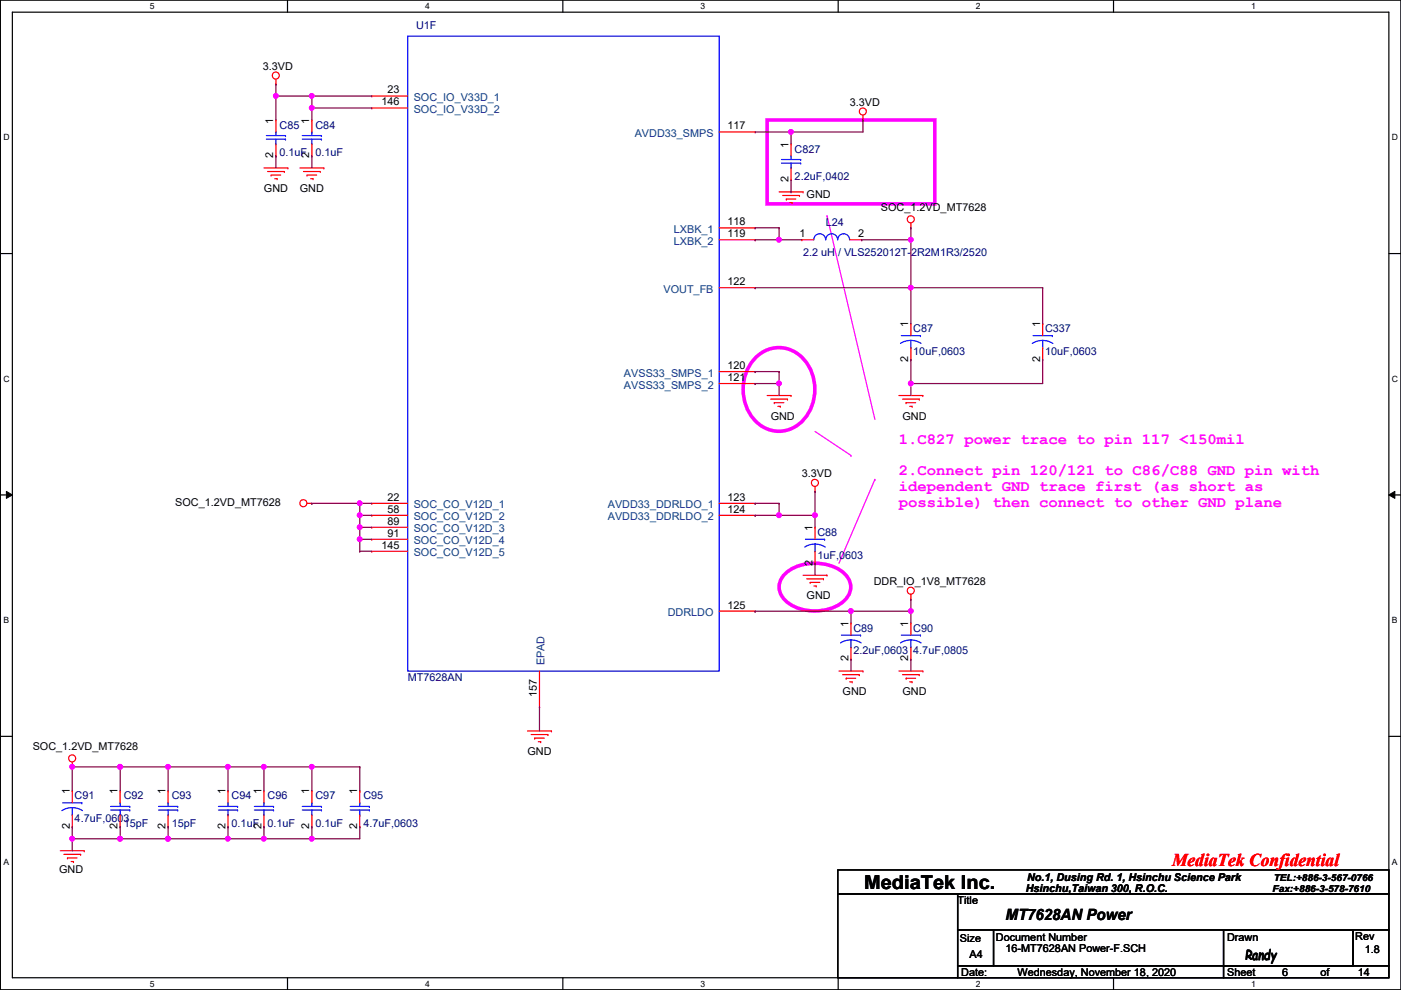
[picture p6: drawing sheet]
<svg xmlns="http://www.w3.org/2000/svg" width="297mm" height="210mm" viewBox="0 0 297 210" stroke-linecap="round" stroke-linejoin="round" font-family="sans-serif">
<path d="M.1 0h296.9v209.8h-296.9zM2.6 2.6h291.9v204.7h-291.9z" fill="none" stroke="#000" stroke-width=".25"/>
<g fill="#fff">
<path d="M31.8 .3h1v2h-1z"/>
<path d="M31.8 207.6h1v1.9h-1z"/>
</g>
<path d="M61 0v2.6M61 207.3v2.5" fill="none" stroke="#000" stroke-width=".25"/>
<g fill="#fff">
<path d="M90.1 .3h1v2h-1z"/>
<path d="M90.1 207.6h1v1.9h-1z"/>
</g>
<path d="M119.3 0v2.6M119.3 207.3v2.5" fill="none" stroke="#000" stroke-width=".25"/>
<g fill="#fff">
<path d="M148.5 .3h1v2h-1z"/>
<path d="M148.5 207.6h1v1.9h-1z"/>
</g>
<path d="M177.7 0v2.6M177.7 207.3v2.5" fill="none" stroke="#000" stroke-width=".25"/>
<g fill="#fff">
<path d="M206.9 .3h1v2h-1z"/>
<path d="M206.9 207.6h1v1.9h-1z"/>
</g>
<path d="M236.1 0v2.6M236.1 207.3v2.5" fill="none" stroke="#000" stroke-width=".25"/>
<g fill="#fff">
<path d="M265.3 .3h.9v2h-.9z"/>
<path d="M265.3 207.6h.9v1.9h-.9z"/>
<path d="M.7 28.2h1.3v1.9h-1.3z"/>
<path d="M295.1 28.2h1.3v1.9h-1.3z"/>
<path d="M.7 79.3h1.3v2h-1.3z"/>
<path d="M295.1 79.3h1.3v2h-1.3z"/>
</g>
<path d="M.1 53.8h2.5M294.5 53.8h2.5" fill="none" stroke="#000" stroke-width=".25"/>
<g fill="#fff">
<path d="M.7 130.5h1.2v2h-1.2z"/>
<path d="M295.1 130.5h1.2v2h-1.2z"/>
</g>
<path d="M.1 104.9h2.5M294.5 104.9h2.5" fill="none" stroke="#000" stroke-width=".25"/>
<path d="M1.4 104.2l1.2 .7-1.2 .8zM294.5 104.9l1.2-.7v1.5z" fill="#000"/>
<path d="M1.4 104.2l1.2 .7-1.2 .8zM294.5 104.9l1.2-.7v1.5z" fill="none" stroke="#000" stroke-width=".21"/>
<g fill="#fff">
<path d="M.7 181.7h1.2v2h-1.2z"/>
<path d="M295.1 181.7h1.2v2h-1.2z"/>
</g>
<g fill="none" stroke="#000" stroke-width=".25">
<path d="M.1 156.1h2.5M294.5 156.1h2.5M177.6 184.4h116.9v5.1h-116.9zM177.6 189.5h25.4v17.8h-25.4zM203 189.5h91.5v7.6h-91.5zM203 197.1h7.6v7.7h-7.6zM210.6 197.1h76.2v7.7h-76.2zM259.4 197.1h27.4v7.7h-27.4zM259.4 197.1h.1M259.4 197.1v7.7M286.8 197.1h7.7v7.7h-7.7zM203 204.8h56.4v2.5h-56.4z"/>
<path d="M259.4 204.8h35.1v2.5h-35.1z"/>
</g>
<path d="M162.6 25.4h35.6v17.8h-35.6zM160.5 75.5a7 7 0 0 1 11.2 2.6 9.6 9.6 0 0 1-3.6 12.6 7.2 7.2 0 0 1-9.9-4.7 9.8 9.8 0 0 1 2.3-10.5zM166.6 121.5a10.2 10.2 0 0 1 12.3 0 3.9 3.9 0 0 1-.8 6.5 10.2 10.2 0 0 1-11.5-.5 3.8 3.8 0 0 1 0-6z" fill="none" stroke="#f0f" stroke-width=".76"/>
<path d="M175.3 45.8h.1M175.3 45.8l10.2 43.1M172.8 91.5l7.6 5.1M180.4 96.6h.1M185.5 101.6h.1M185.5 101.6l-7.6 17.8" fill="none" stroke="#f0f" stroke-width=".25"/>
<g fill="none" stroke="#f00" stroke-width=".25">
<path d="M58.5 17.8h.1M58.5 16.8v1M56 35.6h5M56.7 36.4h3.6M57.5 37.1h.1M57.5 37.1h2M58.2 37.9h.6M58.5 25.4h.1M58.5 33.1h.1M58.5 25.4v2.6M58.5 30.5v2.6M58.8 37.9h.1"/>
<path d="M60.3 36.4h.1M61 35.6h.1M63.6 35.6h5.1M64.3 36.4h3.6M65.1 37.1h.1M65.1 37.1h2M65.9 37.9h.5M66.1 25.4h.1M66.1 33.1h.1M66.1 25.4v2.6M66.1 30.5v2.6M66.4 37.9h.1"/>
<path d="M67.9 36.4h.1M68.7 35.6h.1M78.8 20.4h.1M78.8 22.9h.1M78.8 20.4h7.6M78.8 22.9h7.6M152.5 28h7.6M160.1 28h.1M167.7 30.5h.1M167.7 38.1h.1M167.7 30.5v2.6M167.7 35.6v2.5"/>
<path d="M183 25.4h.1M183 24.4v1M152.5 50.8h7.6M152.5 48.3h7.6M160.1 50.8h.1M160.1 48.3h.1M165.2 40.7h5.1M165.9 41.4h3.6M166.7 42.2h.1M166.7 42.2h2M167.5 43h.5M168 43h.1"/>
<path d="M169.5 41.4h.1M170 50.8h.1M170 50.8h2.5M170.3 40.7h.1M180.2 50.8h2.5M182.7 50.8h.1M193.1 48.3h.1M193.1 47.3v1M152.5 78.8h7.6M152.5 61h7.6M160.1 78.8h.1M160.1 61h.1"/>
<path d="M193.1 68.6h.1M193.1 76.2h.1M193.1 68.6v2.6M193.1 73.7v2.5M221.1 68.6h.1M221.1 76.2h.1M221.1 68.6v2.6M221.1 73.7v2.5M152.5 81.3h7.6M160.1 81.3h.1M162.6 83.9h5.1M163.4 84.6h3.6"/>
<path d="M164.2 85.4h.1M164.2 85.4h2M164.9 86.1h.5M165.4 86.1h.1M167 84.6h.1M167.7 83.9h.1M190.6 83.9h5.1M191.3 84.6h3.6M192.1 85.4h.1M192.1 85.4h2M192.9 86.1h.5M193.4 86.1h.1"/>
<path d="M194.9 84.6h.1M195.7 83.9h.1M65.1 106.7h1M66.1 106.7h.1M78.8 106.7h.1M78.8 109.3h.1M78.8 111.8h.1M78.8 114.3h.1M78.8 116.9h.1M78.8 106.7h7.6M78.8 109.3h7.6M78.8 111.8h7.6"/>
<path d="M78.8 114.3h7.6M78.8 116.9h7.6M152.5 106.7h7.6M152.5 109.3h7.6M160.1 109.3h.1M160.1 106.7h.1M172.8 104.2h.1M172.8 111.8h.1M172.8 119.4h.1M172.8 103.2v1M172.8 111.8v2.5M172.8 116.9v2.5"/>
<path d="M152.5 129.6h7.6M160.1 129.6h.1M170.3 122h5M171 122.7h3.6M171.8 123.5h.1M171.8 123.5h2M172.5 124.2h.6M173.1 124.2h.1M174.6 122.7h.1M175.3 122h.1M180.4 132.1h.1M180.4 139.7h.1"/>
<path d="M180.4 132.1v2.6M180.4 137.2v2.5M193.1 127h.1M193.1 132.1h.1M193.1 139.7h.1M193.1 126v1M193.1 132.1v2.6M193.1 137.2v2.5M111.8 155h5.1M112.6 155.7h3.6M113.4 156.5h.1M113.4 156.5h2"/>
<path d="M114.1 157.3h.5M114.4 149.9h.1M114.4 142.3v7.6M114.6 157.3h.1M116.2 155.7h.1M116.9 155h.1M177.9 142.3h5.1M178.6 143h3.6M179.4 143.8h.1M179.4 143.8h2M180.2 144.6h.5M180.7 144.6h.1"/>
<path d="M182.2 143h.1M183 142.3h.1M190.6 142.3h5.1M191.3 143h3.6M192.1 143.8h.1M192.1 143.8h2M192.9 144.6h.5M193.4 144.6h.1M194.9 143h.1M195.7 142.3h.1M15.3 162.6h.1M15.3 167.7h.1"/>
<path d="M15.3 175.3h.1M15.3 161.6v1M15.3 167.7v2.5M15.3 172.8v2.5M25.5 167.7h.1M25.5 175.3h.1M25.5 167.7v2.5M25.5 172.8v2.5M35.6 167.7h.1M35.6 175.3h.1M35.6 167.7v2.5M35.6 172.8v2.5"/>
<path d="M48.3 167.7h.1M48.3 175.3h.1M48.3 167.7v2.5M48.3 172.8v2.5M56 167.7h.1M56 175.3h.1M56 167.7v2.5M56 172.8v2.5M66.1 167.7h.1M66.1 175.3h.1M66.1 167.7v2.5M66.1 172.8v2.5"/>
<path d="M76.3 167.7h.1M76.3 175.3h.1M76.3 167.7v2.5M76.3 172.8v2.5M12.8 180.4h5.1M13.5 181.1h3.6M14.3 181.9h.1M14.3 181.9h2M15.1 182.7h.5M15.6 182.7h.1M17.1 181.1h.1M17.9 180.4h.1"/>
<circle cx="58.5" cy="16" r=".75"/>
<circle cx="182.9" cy="23.6" r=".75"/>
<circle cx="193.1" cy="46.5" r=".75"/>
<circle cx="64.3" cy="106.7" r=".75"/>
<circle cx="172.8" cy="102.4" r=".75"/>
<circle cx="193.1" cy="125.2" r=".75"/>
<circle cx="15.3" cy="160.8" r=".75"/>
</g>
<g fill="none" stroke="#00f" stroke-width=".25">
<path d="M86.4 7.7h66.1v134.6h-66.1zM56.5 28.7h4M56.5 29.5h4M58.5 30.5h.1M58.5 28h.1M58.5 28v.7M58.5 29.5v1M60.5 28.7h.1M60.5 29.5h.1M64.1 28.7h4.1M64.1 29.5h4.1M66.1 30.5h.1"/>
<path d="M66.1 28h.1M66.1 28v.7M66.1 29.5v1M68.2 28.7h.1M68.2 29.5h.1M165.7 33.8h4.1M165.7 34.6h4.1M167.7 35.6h.1M167.7 33.1h.1M167.7 33.1v.7M167.7 34.6v1M169.8 33.8h.1"/>
<path d="M169.8 34.6h.1M172.5 50.8a1.25 1.25 0 0 1 1.3-1.2 1.25 1.25 0 0 1 1.2 1.2M175.1 50.8a1.25 1.25 0 0 1 1.2-1.2 1.25 1.25 0 0 1 1.3 1.2M177.6 50.8a1.25 1.25 0 0 1 1.3-1.2 1.25 1.25 0 0 1 1.2 1.2M191.1 71.2h4.1M193.1 73.7h.1M193.1 72.2l1.4 .2 .8 .4M193.1 72.2l-.9 .1-1.3 .5M193.1 72.2v1.5M195.2 71.2h.1M219 71.2h4.1M221.1 73.7h.1"/>
<path d="M221.1 72.2l1.3 .2 .8 .4M221.1 72.2l-1 .1-1.2 .5M221.1 72.2v1.5M223.1 71.2h.1M170.8 114.3h4M172.8 116.9h.1M172.8 115.4l1.3 .2 .9 .4M172.8 115.4l-.9 .1-1.3 .5M172.8 115.4v1.5M174.8 114.3h.1M178.4 134.7h4.1M180.4 137.2h.1"/>
<path d="M180.4 135.7l1.4 .2 .8 .4M180.4 135.7l-.9 .1-1.3 .5M180.4 135.7v1.5M182.5 134.7h.1M191.1 134.7h4.1M193.1 137.2h.1M193.1 135.7l1.4 .2 .8 .4M193.1 135.7l-.9 .1-1.3 .5M193.1 135.7v1.5M195.2 134.7h.1M13.3 170.2h4.1M15.3 172.8h.1"/>
<path d="M15.3 171.2l1.4 .3 .8 .4M15.3 171.2l-.9 .1-1.3 .6M15.3 171.2v1.6M17.4 170.2h.1M23.4 171h4.1M23.4 171.7h4.1M25.5 172.8h.1M25.5 170.2h.1M25.5 170.2v.8M25.5 171.7v1.1M27.5 171h.1M27.5 171.7h.1"/>
<path d="M33.6 171h4.1M33.6 171.7h4.1M35.6 172.8h.1M35.6 170.2h.1M35.6 170.2v.8M35.6 171.7v1.1M37.7 171h.1M37.7 171.7h.1M46.3 171h4.1M46.3 171.7h4.1M48.3 172.8h.1M48.3 170.2h.1"/>
<path d="M48.3 170.2v.8M48.3 171.7v1.1M50.4 171h.1M50.4 171.7h.1M53.9 171h4.1M53.9 171.7h4.1M56 172.8h.1M56 170.2h.1M56 170.2v.8M56 171.7v1.1M58 171h.1M58 171.7h.1"/>
<path d="M64.1 171h4.1M64.1 171.7h4.1M66.1 172.8h.1M66.1 170.2h.1M66.1 170.2v.8M66.1 171.7v1.1M68.2 171h.1M68.2 171.7h.1M74.2 171h4.1M74.2 171.7h4.1M76.3 172.8h.1M76.3 170.2h.1"/>
<path d="M76.3 170.2v.8M76.3 171.7v1.1M78.3 171h.1M78.3 171.7h.1"/>
</g>
<path d="M58.5 20.4h.1M58.5 33.1h.1M58.5 20.4v5M58.5 33.1v2.5M66.1 33.1h.1M66.1 22.9h.1M66.1 33.1v2.5M66.1 22.9h12.7" fill="none" stroke="#800040" stroke-width=".25"/>
<circle cx="66.1" cy="22.9" r=".49" fill="#f0f"/>
<circle cx="66.1" cy="22.9" r=".49" fill="none" stroke="#f0f" stroke-width=".25"/>
<path d="M66.1 22.9h.1M66.1 20.4h.1M66.1 22.9v2.5M66.1 20.4h12.7" fill="none" stroke="#800040" stroke-width=".25"/>
<circle cx="66.1" cy="20.3" r=".49" fill="#f0f"/>
<circle cx="66.1" cy="20.3" r=".49" fill="none" stroke="#f0f" stroke-width=".25"/>
<path d="M58.5 17.8h.1M58.5 17.8v2.6M76.3 109.3h.1M76.3 109.3h2.5M76.3 109.3v2.5" fill="none" stroke="#800040" stroke-width=".25"/>
<circle cx="76.3" cy="111.8" r=".49" fill="#f0f"/>
<circle cx="76.3" cy="111.8" r=".49" fill="none" stroke="#f0f" stroke-width=".25"/>
<circle cx="76.3" cy="109.2" r=".49" fill="#f0f"/>
<circle cx="76.3" cy="109.2" r=".49" fill="none" stroke="#f0f" stroke-width=".25"/>
<path d="M76.3 111.8h.1M76.3 111.8h2.5M76.3 111.8v2.5" fill="none" stroke="#800040" stroke-width=".25"/>
<circle cx="76.3" cy="114.3" r=".49" fill="#f0f"/>
<circle cx="76.3" cy="114.3" r=".49" fill="none" stroke="#f0f" stroke-width=".25"/>
<path d="M58.5 20.4h.1M58.5 20.4h7.6M66.1 20.4h.1M66.1 20.4v2.5M76.3 114.3h.1M76.3 116.9h.1M76.3 106.7h.1M76.3 114.3h2.5M76.3 114.3v2.6M76.3 116.9h2.5M76.3 106.7h2.5" fill="none" stroke="#800040" stroke-width=".25"/>
<circle cx="58.5" cy="20.3" r=".49" fill="#f0f"/>
<circle cx="58.5" cy="20.3" r=".49" fill="none" stroke="#f0f" stroke-width=".25"/>
<path d="M165.2 50.8h.1M165.2 50.8h4.8M193.1 81.3h.1M193.1 81.3v2.6M114.4 149.9h.1M114.4 149.9v5.1" fill="none" stroke="#800040" stroke-width=".25"/>
<circle cx="165.2" cy="50.8" r=".49" fill="#f0f"/>
<circle cx="165.2" cy="50.8" r=".49" fill="none" stroke="#f0f" stroke-width=".25"/>
<path d="M193.1 48.3h.1M193.1 48.3v2.5M15.3 177.8h.1M15.3 162.6h.1M15.3 177.8v2.6M15.3 162.6h10.2" fill="none" stroke="#800040" stroke-width=".25"/>
<circle cx="25.5" cy="162.6" r=".49" fill="#f0f"/>
<circle cx="25.5" cy="162.6" r=".49" fill="none" stroke="#f0f" stroke-width=".25"/>
<circle cx="15.3" cy="162.6" r=".49" fill="#f0f"/>
<circle cx="15.3" cy="162.6" r=".49" fill="none" stroke="#f0f" stroke-width=".25"/>
<path d="M15.3 162.6h.1M15.3 177.8h.1M15.3 162.6v5.1M15.3 177.8h10.2" fill="none" stroke="#800040" stroke-width=".25"/>
<circle cx="25.5" cy="177.8" r=".49" fill="#f0f"/>
<circle cx="25.5" cy="177.8" r=".49" fill="none" stroke="#f0f" stroke-width=".25"/>
<circle cx="15.3" cy="177.8" r=".49" fill="#f0f"/>
<circle cx="15.3" cy="177.8" r=".49" fill="none" stroke="#f0f" stroke-width=".25"/>
<path d="M35.6 177.8h.1M35.6 177.8h12.7" fill="none" stroke="#800040" stroke-width=".25"/>
<circle cx="35.6" cy="177.8" r=".49" fill="#f0f"/>
<circle cx="35.6" cy="177.8" r=".49" fill="none" stroke="#f0f" stroke-width=".25"/>
<path d="M25.5 162.6h.1M25.5 162.6h22.8M35.6 162.6h.1" fill="none" stroke="#800040" stroke-width=".25"/>
<circle cx="25.5" cy="162.6" r=".49" fill="#f0f"/>
<circle cx="25.5" cy="162.6" r=".49" fill="none" stroke="#f0f" stroke-width=".25"/>
<path d="M48.3 175.3h.1M48.3 162.6h.1M48.3 162.6v5.1M48.3 175.3v2.5M76.3 175.3h.1M76.3 162.6h.1M76.3 162.6v5.1M76.3 175.3v2.5" fill="none" stroke="#800040" stroke-width=".25"/>
<circle cx="48.3" cy="162.6" r=".49" fill="#f0f"/>
<circle cx="48.3" cy="162.6" r=".49" fill="none" stroke="#f0f" stroke-width=".25"/>
<path d="M35.6 162.6h.1M35.6 162.6v5.1" fill="none" stroke="#800040" stroke-width=".25"/>
<circle cx="35.6" cy="162.6" r=".49" fill="#f0f"/>
<circle cx="35.6" cy="162.6" r=".49" fill="none" stroke="#f0f" stroke-width=".25"/>
<path d="M15.3 175.3h.1M15.3 175.3v2.5M25.5 162.6h.1M25.5 175.3h.1M25.5 177.8h.1M25.5 162.6v5.1M25.5 175.3v2.5M35.6 175.3h.1M35.6 175.3v2.5h-10.1" fill="none" stroke="#800040" stroke-width=".25"/>
<circle cx="35.6" cy="177.8" r=".49" fill="#f0f"/>
<circle cx="35.6" cy="177.8" r=".49" fill="none" stroke="#f0f" stroke-width=".25"/>
<circle cx="25.5" cy="177.8" r=".49" fill="#f0f"/>
<circle cx="25.5" cy="177.8" r=".49" fill="none" stroke="#f0f" stroke-width=".25"/>
<path d="M56 175.3h.1M56 175.3v2.5M66.1 175.3h.1M66.1 177.8h.1M66.1 175.3v2.5M66.1 177.8h10.2" fill="none" stroke="#800040" stroke-width=".25"/>
<circle cx="66.1" cy="177.8" r=".49" fill="#f0f"/>
<circle cx="66.1" cy="177.8" r=".49" fill="none" stroke="#f0f" stroke-width=".25"/>
<path d="M56 162.6h.1M56 162.6v5.1" fill="none" stroke="#800040" stroke-width=".25"/>
<circle cx="55.9" cy="162.6" r=".49" fill="#f0f"/>
<circle cx="55.9" cy="162.6" r=".49" fill="none" stroke="#f0f" stroke-width=".25"/>
<path d="M193.1 139.7h.1M193.1 129.6h.1M193.1 129.6v2.5M193.1 139.7v2.6M66.1 162.6h.1M66.1 162.6v5.1" fill="none" stroke="#800040" stroke-width=".25"/>
<circle cx="193.1" cy="129.6" r=".49" fill="#f0f"/>
<circle cx="193.1" cy="129.6" r=".49" fill="none" stroke="#f0f" stroke-width=".25"/>
<path d="M180.4 129.6h.1M180.4 129.6h12.7" fill="none" stroke="#800040" stroke-width=".25"/>
<circle cx="180.4" cy="129.6" r=".49" fill="#f0f"/>
<circle cx="180.4" cy="129.6" r=".49" fill="none" stroke="#f0f" stroke-width=".25"/>
<path d="M193.1 61h.1M193.1 61h28M160.1 109.3h.1M160.1 109.3h5.1M172.8 109.3h.1M172.8 109.3v2.5M193.1 127h.1M193.1 127v2.6" fill="none" stroke="#800040" stroke-width=".25"/>
<circle cx="193.1" cy="61" r=".49" fill="#f0f"/>
<circle cx="193.1" cy="61" r=".49" fill="none" stroke="#f0f" stroke-width=".25"/>
<g fill="none" stroke="#800040" stroke-width=".25">
<path d="M160.1 48.3h.1M160.1 48.3h5.1M165.2 48.3h.1M165.2 48.3v2.5M160.1 78.8h.1M160.1 78.8h5.1M165.2 78.8h.1M165.2 78.8v2.5h-5.1M193.1 61h.1M193.1 61v7.6M160.1 81.3h.1M172.8 119.4h.1"/>
<path d="M172.8 119.4v2.6"/>
</g>
<circle cx="165.2" cy="81.3" r=".49" fill="#f0f"/>
<circle cx="165.2" cy="81.3" r=".49" fill="none" stroke="#f0f" stroke-width=".25"/>
<path d="M193.1 81.3h.1M193.1 81.3h28" fill="none" stroke="#800040" stroke-width=".25"/>
<circle cx="193.1" cy="81.3" r=".49" fill="#f0f"/>
<circle cx="193.1" cy="81.3" r=".49" fill="none" stroke="#f0f" stroke-width=".25"/>
<path d="M160.1 106.7h.1M160.1 106.7h5.1M165.2 106.7h.1M165.2 109.3h.1M165.2 106.7v2.6M165.2 109.3h7.6" fill="none" stroke="#800040" stroke-width=".25"/>
<circle cx="172.8" cy="109.2" r=".49" fill="#f0f"/>
<circle cx="172.8" cy="109.2" r=".49" fill="none" stroke="#f0f" stroke-width=".25"/>
<circle cx="165.2" cy="109.2" r=".49" fill="#f0f"/>
<circle cx="165.2" cy="109.2" r=".49" fill="none" stroke="#f0f" stroke-width=".25"/>
<g fill="none" stroke="#800040" stroke-width=".25">
<path d="M182.7 50.8h.1M182.7 50.8h10.4M221.1 61h.1M221.1 76.2h.1M221.1 61v7.6M221.1 76.2v5.1M160.1 129.6h.1M160.1 129.6h20.3M180.4 139.7h.1M180.4 129.6h.1M180.4 129.6v2.5M180.4 139.7v2.6"/>
<path d="M66.1 162.6h.1M66.1 162.6h10.2"/>
</g>
<circle cx="66.1" cy="162.6" r=".49" fill="#f0f"/>
<circle cx="66.1" cy="162.6" r=".49" fill="none" stroke="#f0f" stroke-width=".25"/>
<path d="M56 177.8h.1M56 177.8h10.1" fill="none" stroke="#800040" stroke-width=".25"/>
<circle cx="55.9" cy="177.8" r=".49" fill="#f0f"/>
<circle cx="55.9" cy="177.8" r=".49" fill="none" stroke="#f0f" stroke-width=".25"/>
<path d="M48.3 177.8h.1M48.3 177.8h7.7" fill="none" stroke="#800040" stroke-width=".25"/>
<circle cx="48.3" cy="177.8" r=".49" fill="#f0f"/>
<circle cx="48.3" cy="177.8" r=".49" fill="none" stroke="#f0f" stroke-width=".25"/>
<path d="M193.1 50.8h.1M193.1 50.8v10.2h-33M160.1 61h.1M48.3 162.6h.1M48.3 162.6h17.8M56 162.6h.1" fill="none" stroke="#800040" stroke-width=".25"/>
<circle cx="193.1" cy="50.8" r=".49" fill="#f0f"/>
<circle cx="193.1" cy="50.8" r=".49" fill="none" stroke="#f0f" stroke-width=".25"/>
<path d="M193.1 76.2h.1M193.1 76.2v5.1M76.3 106.7h.1M76.3 106.7v2.6" fill="none" stroke="#800040" stroke-width=".25"/>
<circle cx="76.3" cy="106.7" r=".49" fill="#f0f"/>
<circle cx="76.3" cy="106.7" r=".49" fill="none" stroke="#f0f" stroke-width=".25"/>
<path d="M167.7 28h.1M167.7 28v2.5M160.1 50.8h.1M160.1 50.8h5.1M165.2 81.3h.1M165.2 81.3v2.6M66.1 106.7h.1M66.1 106.7h10.2M172.8 104.2h.1M172.8 104.2v5.1" fill="none" stroke="#800040" stroke-width=".25"/>
<circle cx="167.7" cy="28" r=".49" fill="#f0f"/>
<circle cx="167.7" cy="28" r=".49" fill="none" stroke="#f0f" stroke-width=".25"/>
<path d="M167.7 28h.1M167.7 38.1v2.6M183 25.4h.1M183 25.4v2.6h-22.9M167.7 40.7h.1" fill="none" stroke="#800040" stroke-width=".25"/>
<circle cx="66.1" cy="22.9" r=".49" fill="#f0f"/>
<circle cx="66.1" cy="22.9" r=".49" fill="none" stroke="#f0f" stroke-width=".25"/>
<circle cx="66.1" cy="20.3" r=".49" fill="#f0f"/>
<circle cx="66.1" cy="20.3" r=".49" fill="none" stroke="#f0f" stroke-width=".25"/>
<circle cx="76.3" cy="111.8" r=".49" fill="#f0f"/>
<circle cx="76.3" cy="111.8" r=".49" fill="none" stroke="#f0f" stroke-width=".25"/>
<circle cx="76.3" cy="109.2" r=".49" fill="#f0f"/>
<circle cx="76.3" cy="109.2" r=".49" fill="none" stroke="#f0f" stroke-width=".25"/>
<circle cx="76.3" cy="114.3" r=".49" fill="#f0f"/>
<circle cx="76.3" cy="114.3" r=".49" fill="none" stroke="#f0f" stroke-width=".25"/>
<circle cx="58.5" cy="20.3" r=".49" fill="#f0f"/>
<circle cx="58.5" cy="20.3" r=".49" fill="none" stroke="#f0f" stroke-width=".25"/>
<circle cx="165.2" cy="50.8" r=".49" fill="#f0f"/>
<circle cx="165.2" cy="50.8" r=".49" fill="none" stroke="#f0f" stroke-width=".25"/>
<circle cx="25.5" cy="162.6" r=".49" fill="#f0f"/>
<circle cx="25.5" cy="162.6" r=".49" fill="none" stroke="#f0f" stroke-width=".25"/>
<circle cx="15.3" cy="162.6" r=".49" fill="#f0f"/>
<circle cx="15.3" cy="162.6" r=".49" fill="none" stroke="#f0f" stroke-width=".25"/>
<circle cx="25.5" cy="177.8" r=".49" fill="#f0f"/>
<circle cx="25.5" cy="177.8" r=".49" fill="none" stroke="#f0f" stroke-width=".25"/>
<circle cx="15.3" cy="177.8" r=".49" fill="#f0f"/>
<circle cx="15.3" cy="177.8" r=".49" fill="none" stroke="#f0f" stroke-width=".25"/>
<circle cx="35.6" cy="177.8" r=".49" fill="#f0f"/>
<circle cx="35.6" cy="177.8" r=".49" fill="none" stroke="#f0f" stroke-width=".25"/>
<circle cx="25.5" cy="162.6" r=".49" fill="#f0f"/>
<circle cx="25.5" cy="162.6" r=".49" fill="none" stroke="#f0f" stroke-width=".25"/>
<circle cx="48.3" cy="162.6" r=".49" fill="#f0f"/>
<circle cx="48.3" cy="162.6" r=".49" fill="none" stroke="#f0f" stroke-width=".25"/>
<circle cx="35.6" cy="162.6" r=".49" fill="#f0f"/>
<circle cx="35.6" cy="162.6" r=".49" fill="none" stroke="#f0f" stroke-width=".25"/>
<circle cx="35.6" cy="177.8" r=".49" fill="#f0f"/>
<circle cx="35.6" cy="177.8" r=".49" fill="none" stroke="#f0f" stroke-width=".25"/>
<circle cx="25.5" cy="177.8" r=".49" fill="#f0f"/>
<circle cx="25.5" cy="177.8" r=".49" fill="none" stroke="#f0f" stroke-width=".25"/>
<circle cx="66.1" cy="177.8" r=".49" fill="#f0f"/>
<circle cx="66.1" cy="177.8" r=".49" fill="none" stroke="#f0f" stroke-width=".25"/>
<circle cx="55.9" cy="162.6" r=".49" fill="#f0f"/>
<circle cx="55.9" cy="162.6" r=".49" fill="none" stroke="#f0f" stroke-width=".25"/>
<circle cx="193.1" cy="129.6" r=".49" fill="#f0f"/>
<circle cx="193.1" cy="129.6" r=".49" fill="none" stroke="#f0f" stroke-width=".25"/>
<circle cx="180.4" cy="129.6" r=".49" fill="#f0f"/>
<circle cx="180.4" cy="129.6" r=".49" fill="none" stroke="#f0f" stroke-width=".25"/>
<circle cx="193.1" cy="61" r=".49" fill="#f0f"/>
<circle cx="193.1" cy="61" r=".49" fill="none" stroke="#f0f" stroke-width=".25"/>
<circle cx="165.2" cy="81.3" r=".49" fill="#f0f"/>
<circle cx="165.2" cy="81.3" r=".49" fill="none" stroke="#f0f" stroke-width=".25"/>
<circle cx="193.1" cy="81.3" r=".49" fill="#f0f"/>
<circle cx="193.1" cy="81.3" r=".49" fill="none" stroke="#f0f" stroke-width=".25"/>
<circle cx="172.8" cy="109.2" r=".49" fill="#f0f"/>
<circle cx="172.8" cy="109.2" r=".49" fill="none" stroke="#f0f" stroke-width=".25"/>
<circle cx="165.2" cy="109.2" r=".49" fill="#f0f"/>
<circle cx="165.2" cy="109.2" r=".49" fill="none" stroke="#f0f" stroke-width=".25"/>
<circle cx="66.1" cy="162.6" r=".49" fill="#f0f"/>
<circle cx="66.1" cy="162.6" r=".49" fill="none" stroke="#f0f" stroke-width=".25"/>
<circle cx="55.9" cy="177.8" r=".49" fill="#f0f"/>
<circle cx="55.9" cy="177.8" r=".49" fill="none" stroke="#f0f" stroke-width=".25"/>
<circle cx="48.3" cy="177.8" r=".49" fill="#f0f"/>
<circle cx="48.3" cy="177.8" r=".49" fill="none" stroke="#f0f" stroke-width=".25"/>
<circle cx="193.1" cy="50.8" r=".49" fill="#f0f"/>
<circle cx="193.1" cy="50.8" r=".49" fill="none" stroke="#f0f" stroke-width=".25"/>
<circle cx="76.3" cy="106.7" r=".49" fill="#f0f"/>
<circle cx="76.3" cy="106.7" r=".49" fill="none" stroke="#f0f" stroke-width=".25"/>
<circle cx="167.7" cy="28" r=".49" fill="#f0f"/>
<circle cx="167.7" cy="28" r=".49" fill="none" stroke="#f0f" stroke-width=".25"/>
<text font-size="4.1" x="183.2" y="188.5">MediaTek Inc.</text>
<text font-size="3.8" fill="#f00" x="248.5" y="183.6">MediaTek Confidential</text>
<g font-size="3.3" fill="#f0f">
<text x="190.6" y="94.2">1.C827 power trace to pin 117 &lt;150mil</text>
<text x="190.6" y="100.8">2.Connect pin 120/121 to C86/C88 GND pin with</text>
<text x="190.6" y="104.1">idependent GND trace first (as short as</text>
<text x="190.6" y="107.4">possible) then connect to other GND plane</text>
</g>
<text font-size="3.3" x="213.2" y="195.1">MT7628AN Power</text>
<text font-size="3" x="264" y="203.6">Randy</text>
<g font-size="2.3" fill="#000080">
<text x="88.2" y="6.2">U1F</text>
<text x="59.3" y="27.3">C85</text>
<text x="66.9" y="27.3">C84</text>
<text x="59.3" y="33.1">0.1uF</text>
<text x="66.9" y="33.1">0.1uF</text>
<text x="168.5" y="32.3">C827</text>
<text x="168.5" y="38.2">2.2uF,0402</text>
<text x="175.1" y="47.8">L24</text>
<text x="170.3" y="54.2">2.2 uH / VLS252012T-2R2M1R3/2520</text>
<text x="193.6" y="70.4">C87</text>
<text x="221.6" y="70.4">C337</text>
<text x="193.6" y="75.3">10uF,0603</text>
<text x="221.6" y="75.3">10uF,0603</text>
<text x="173.3" y="113.6">C88</text>
<text x="173.3" y="118.4">1uF,0603</text>
<text x="180.9" y="133.9">C89</text>
<text x="193.6" y="133.9">C90</text>
<text x="180.9" y="138.8">2.2uF,0603</text>
<text x="193.6" y="138.8">4.7uF,0805</text>
<text x="86.4" y="144.4">MT7628AN</text>
<text x="15.8" y="169.5">C91</text>
<text x="26.2" y="169.5">C92</text>
<text x="36.4" y="169.5">C93</text>
<text x="49.1" y="169.5">C94</text>
<text x="56.7" y="169.5">C96</text>
<text x="66.9" y="169.5">C97</text>
<text x="77" y="169.5">C95</text>
<text x="15.8" y="174.3">4.7uF,0603</text>
<text x="26.2" y="175.3">15pF</text>
<text x="36.4" y="175.3">15pF</text>
<text x="49.1" y="175.3">0.1uF</text>
<text x="56.7" y="175.3">0.1uF</text>
<text x="66.9" y="175.3">0.1uF</text>
<text x="77" y="175.3">4.7uF,0603</text>
</g>
<g font-size="2.3">
<text x="55.7" y="14.8">3.3VD</text>
<text x="80.9" y="22.4">146</text>
<text x="82.1" y="19.8">23</text>
<text x="180.2" y="22.4">3.3VD</text>
<text x="58" y="26.2" transform="rotate(-90 58 26.2)">1</text>
<text x="65.6" y="26.2" transform="rotate(-90 65.6 26.2)">1</text>
<text x="154.3" y="27.4">117</text>
<text x="58" y="33.6" transform="rotate(-90 58 33.6)">2</text>
<text x="65.6" y="33.6" transform="rotate(-90 65.6 33.6)">2</text>
<text x="167.2" y="31.3" transform="rotate(-90 167.2 31.3)">1</text>
<text x="56" y="40.7">GND</text>
<text x="63.6" y="40.7">GND</text>
<text x="167.2" y="38.7" transform="rotate(-90 167.2 38.7)">2</text>
<text x="171" y="42">GND</text>
<text x="154.3" y="47.8">118</text>
<text x="186.8" y="44.8">SOC_1.2VD_MT7628</text>
<text x="154.3" y="50.3">119</text>
<text x="169.5" y="50.3">1</text>
<text x="181.9" y="50.3">2</text>
<text x="154.3" y="60.5">122</text>
<text x="192.6" y="69.4" transform="rotate(-90 192.6 69.4)">1</text>
<text x="220.5" y="69.4" transform="rotate(-90 220.5 69.4)">1</text>
<text x="192.6" y="76.8" transform="rotate(-90 192.6 76.8)">2</text>
<text x="220.5" y="76.8" transform="rotate(-90 220.5 76.8)">2</text>
<text x="154.3" y="78.2">120</text>
<text x="154.3" y="80.8">121</text>
<text x="163.4" y="89">GND</text>
<text x="191.3" y="89">GND</text>
<text x="170" y="101.2">3.3VD</text>
<text x="37.2" y="107.3">SOC_1.2VD_MT7628</text>
<text x="82.1" y="106.2">22</text>
<text x="154.3" y="106.2">123</text>
<text x="82.1" y="108.7">58</text>
<text x="82.1" y="111.3">89</text>
<text x="82.1" y="113.8">91</text>
<text x="154.3" y="108.7">124</text>
<text x="172.3" y="112.6" transform="rotate(-90 172.3 112.6)">1</text>
<text x="80.9" y="116.3">145</text>
<text x="172.3" y="119.9" transform="rotate(-90 172.3 119.9)">2</text>
<text x="185.2" y="124">DDR_IO_1V8_MT7628</text>
<text x="154.3" y="129">125</text>
<text x="171" y="127.1">GND</text>
<text x="179.9" y="132.9" transform="rotate(-90 179.9 132.9)">1</text>
<text x="192.6" y="132.9" transform="rotate(-90 192.6 132.9)">1</text>
<text x="179.9" y="140.3" transform="rotate(-90 179.9 140.3)">2</text>
<text x="192.6" y="140.3" transform="rotate(-90 192.6 140.3)">2</text>
<text x="113.8" y="147.9" transform="rotate(-90 113.8 147.9)">157</text>
<text x="178.6" y="147.4">GND</text>
<text x="191.3" y="147.4">GND</text>
<text x="6.9" y="159.1">SOC_1.2VD_MT7628</text>
<text x="111.8" y="160.1">GND</text>
<text x="14.8" y="168.4" transform="rotate(-90 14.8 168.4)">1</text>
<text x="24.9" y="168.4" transform="rotate(-90 24.9 168.4)">1</text>
<text x="35.1" y="168.4" transform="rotate(-90 35.1 168.4)">1</text>
<text x="47.8" y="168.4" transform="rotate(-90 47.8 168.4)">1</text>
<text x="55.4" y="168.4" transform="rotate(-90 55.4 168.4)">1</text>
<text x="65.6" y="168.4" transform="rotate(-90 65.6 168.4)">1</text>
<text x="75.7" y="168.4" transform="rotate(-90 75.7 168.4)">1</text>
<text x="14.8" y="175.8" transform="rotate(-90 14.8 175.8)">2</text>
<text x="24.9" y="175.8" transform="rotate(-90 24.9 175.8)">2</text>
<text x="35.1" y="175.8" transform="rotate(-90 35.1 175.8)">2</text>
<text x="47.8" y="175.8" transform="rotate(-90 47.8 175.8)">2</text>
<text x="55.4" y="175.8" transform="rotate(-90 55.4 175.8)">2</text>
<text x="65.6" y="175.8" transform="rotate(-90 65.6 175.8)">2</text>
<text x="75.7" y="175.8" transform="rotate(-90 75.7 175.8)">2</text>
<text x="12.5" y="185">GND</text>
<text x="203" y="191.6">Title</text>
<text x="217.5" y="189.1">Hsinchu,Taiwan 300, R.O.C.</text>
<text x="217.8" y="186.8">No.1, Dusing Rd. 1, Hsinchu Science Park</text>
<text x="203.5" y="199.7">Size</text>
<text x="205.6" y="203">A4</text>
<text x="211.2" y="199.5">Document Number</text>
<text x="213.2" y="201.8">16-MT7628AN Power-F.SCH</text>
<text x="260.2" y="199.5">Drawn</text>
<text x="287.4" y="199.2">Rev</text>
<text x="289.4" y="202">1.8</text>
<text x="203.8" y="206.8">Date:</text>
<text x="215.7" y="206.8">Wednesday, November 18, 2020</text>
<text x="260.2" y="206.8">Sheet</text>
<text x="271.9" y="206.8">6</text>
<text x="280" y="206.8">of</text>
<text x="287.9" y="206.8">14</text>
</g>
<g font-size="2.3" fill="#004080">
<text x="87.7" y="21.4">SOC_IO_V33D_1</text>
<text x="87.7" y="24">SOC_IO_V33D_2</text>
<text x="134.6" y="29">AVDD33_SMPS</text>
<text x="142.9" y="51.9">LXBK_2</text>
<text x="142.9" y="49.4">LXBK_1</text>
<text x="140.7" y="62.1">VOUT_FB</text>
<text x="132.3" y="79.8">AVSS33_SMPS_1</text>
<text x="132.3" y="82.4">AVSS33_SMPS_2</text>
<text x="87.7" y="107.8">SOC_CO_V12D_1</text>
<text x="128.9" y="107.8">AVDD33_DDRLDO_1</text>
<text x="87.7" y="110.3">SOC_CO_V12D_2</text>
<text x="87.7" y="112.9">SOC_CO_V12D_3</text>
<text x="128.9" y="110.3">AVDD33_DDRLDO_2</text>
<text x="87.7" y="115.4">SOC_CO_V12D_4</text>
<text x="87.7" y="117.9">SOC_CO_V12D_5</text>
<text x="141.6" y="130.6">DDRLDO</text>
<text x="115.4" y="141" transform="rotate(-90 115.4 141)">EPAD</text>
</g>
<g font-size="2">
<text x="269.8" y="189.1">Fax:+886-3-578-7610</text>
<text x="270.1" y="186.9">TEL:+886-3-567-0766</text>
</g>
<g font-size="1.8">
<text x="31.8" y="1.9">5</text>
<text x="90.1" y="1.9">4</text>
<text x="148.5" y="1.9">3</text>
<text x="206.9" y="1.9">2</text>
<text x="265.3" y="1.9">1</text>
<text x=".7" y="29.8">D</text>
<text x="295.1" y="29.8">D</text>
<text x=".7" y="80.9">C</text>
<text x="295.1" y="80.9">C</text>
<text x=".7" y="132.1">B</text>
<text x="295.1" y="132.1">B</text>
<text x=".7" y="183.3">A</text>
<text x="295.1" y="183.3">A</text>
<text x="31.8" y="209.2">5</text>
<text x="90.1" y="209.2">4</text>
<text x="148.5" y="209.2">3</text>
<text x="206.9" y="209.2">2</text>
<text x="265.3" y="209.2">1</text>
</g>
</svg>
